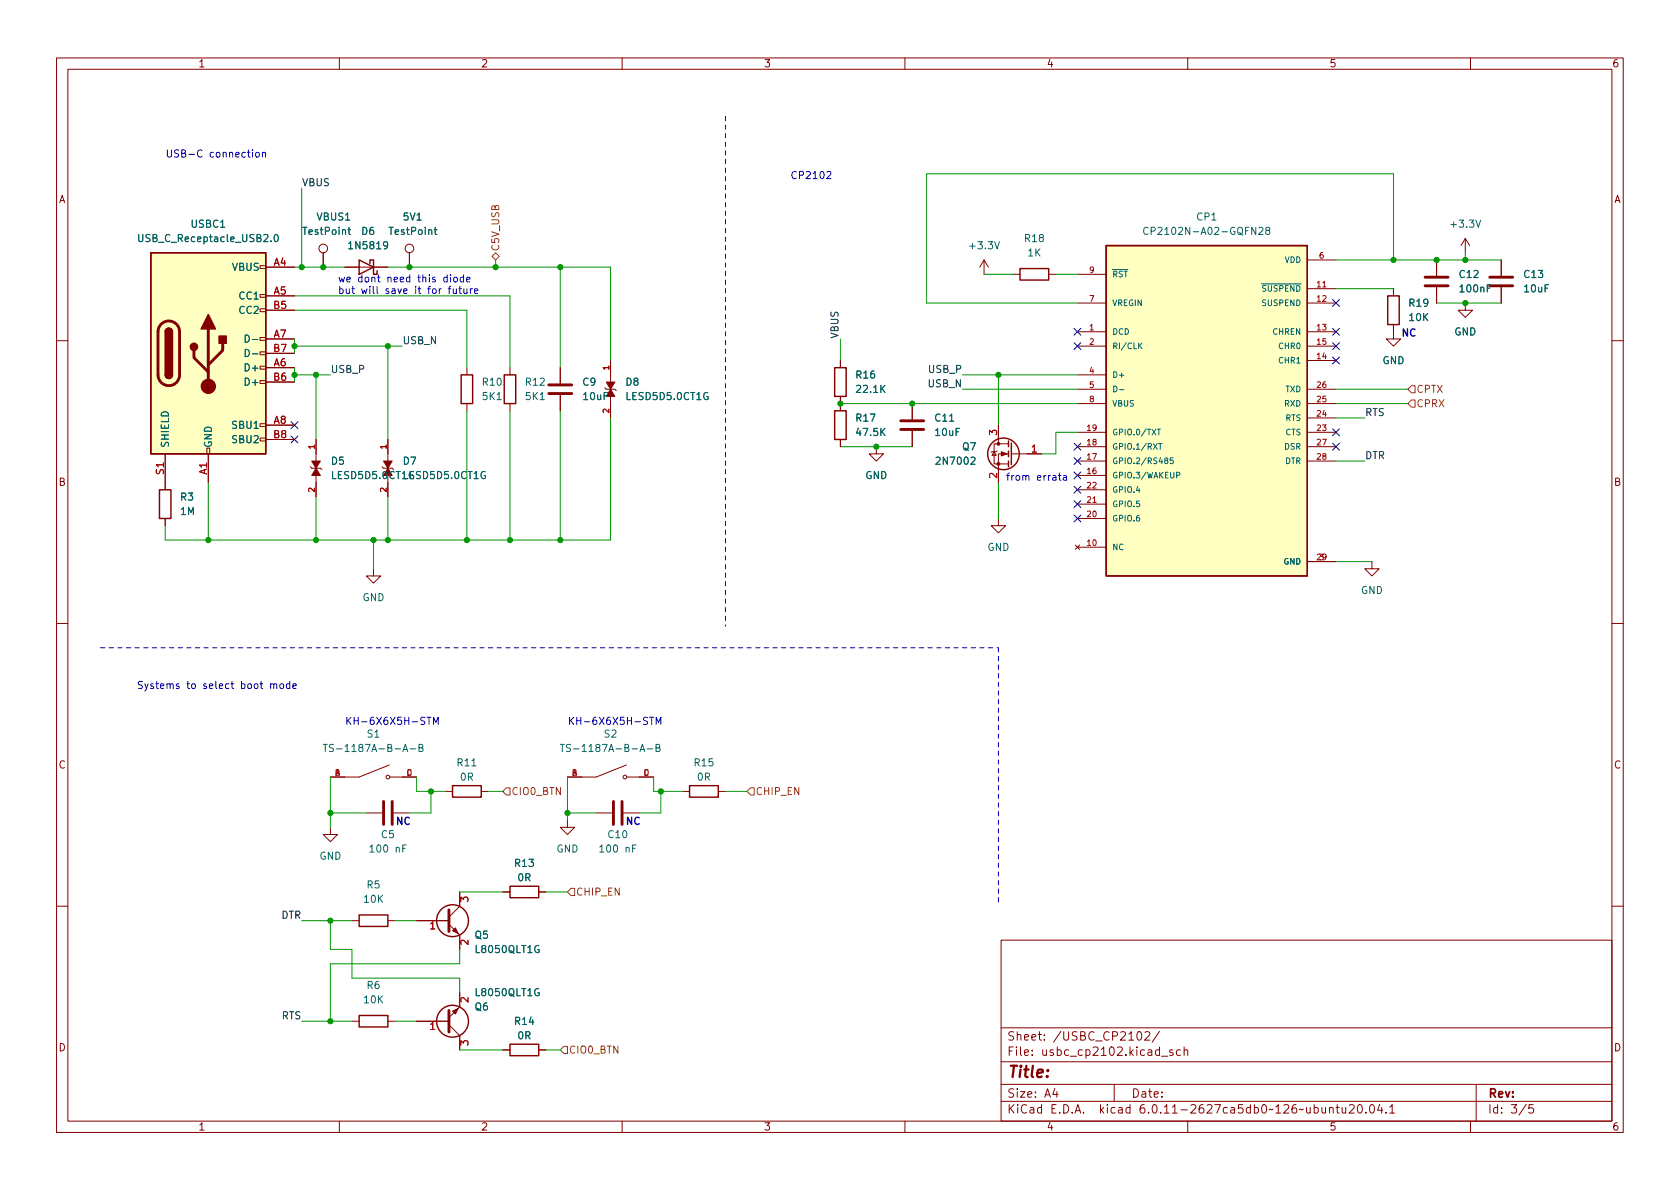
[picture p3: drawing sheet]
<svg xmlns="http://www.w3.org/2000/svg" width="297mm" height="210mm" viewBox="0 0 297 210" stroke-linecap="round" stroke-linejoin="round" font-family="sans-serif">
<g fill="none" stroke="#840000" stroke-width=".18">
<path d="M10 10.2h277v190.1h-277zM12 12.2h273v186.1h-273zM60 10.2v2M110 10.2v2M160 10.2v2M210 10.2v2M260 10.2v2M46 59.7h1v.5h-1zM46 54.6h1v.5h-1zM46 52.1h1v.5h-1zM46 47h1v.5h-1zM47 47.2h5.1"/>
<path d="M47 52.3h5.1M47 59.9h5.1M47 54.9h5.1M57.1 44.7v2.5M61 47.2h7.6M72.4 44.7v2.5M174 46l-.8 1.2M174 46v2.5M174 46l.8 1.2M179.1 48.5h1.2M185.4 48.5h1.3M190.5 58.7h5.1"/>
<path d="M190.5 53.6h5.1M190.5 48.5h5.1M231.1 58.7h5.1M231.1 51h5.1M231.1 53.6h5.1M231.1 46h5.1M246.4 57.4v2.5h1.2l-1.2 1.3-1.3-1.3h1.3M246.4 51v1.3M254 46v2.8M254 50.8v2.8M259.1 53.6v1.3h1.2l-1.2 1.2-1.3-1.2h1.3M259.1 42.2l-.8 1.2"/>
<path d="M259.1 42.2v2.5M259.1 42.2l.7 1.2M265.4 46v2.8M265.4 50.8v2.8M10 60.2h2M36.6 79.2h.5v1.1h-.5zM46 77.5h1v.5h-1zM46 74.9h1v.5h-1zM46 67.3h1v.5h-1zM46 64.8h1v.5h-1zM46 62.2h1v.5h-1zM47 65h5.1"/>
<path d="M47 75.2h5.1M47 67.6h5.1M47 62.5h5.1M47 77.7h5.1M55.9 77.7v3.8M68.6 77.7v3.8M82.5 65v1.3M82.5 71.4v1.2M90.2 65v1.3M90.2 71.4v1.2M99.1 65v2.8M99.1 69.8v2.8"/>
<path d="M106.9 68.6l.3 .2h1.5l.3 .3M107.9 63.7v3.9M107.9 70.1v3.8M148.6 63.7v1.3M148.6 70.1v2.5M148.6 77.7v1.3M154.9 79v1.3h1.3l-1.3 1.2-1.2-1.2h1.2M161.3 71.4v2.8M161.3 76.2v2.8M175.8 79.9l.3 .6h-.7zM176.3 79.8l-.2 .1h-.7l-.1 .1M176.5 75.2v3.3"/>
<path d="M178.3 78.5h-2.5v3.5h2.5M190.5 68.8h5.1M190.5 61.2h5.1M190.5 79h5.1M190.5 76.4h5.1M190.5 71.4h5.1M190.5 66.3h5.1M231.1 68.8h5.1M231.1 63.7h5.1M231.1 61.2h5.1M231.1 79h5.1M231.1 76.4h5.1"/>
<path d="M231.1 73.9h5.1M231.1 71.4h5.1M285 60.2h2M29.2 80.3v6.3M29.2 91.7v1.3M36.8 80.3v5M54.9 82.5l.2 .3h1.5l.3 .3M55.9 84.1v3.8M67.6 82.5l.2 .3h1.5l.3 .3M68.6 85.3v2.6M176.5 91.7v1.3h1.3l-1.3 1.2-1.2-1.2h1.2M178.3 80.3h-1.8v5"/>
<path d="M178.8 80.3h5.3M190.1 96.4l.8 .7M190.5 96.8h5.1M190.5 84.1h5.1M190.5 81.5h5.1M190.5 91.7h5.1M190.5 89.1h5.1M190.5 86.6h5.1M190.9 96.4l-.8 .7M231.1 81.5h5.1M231.1 99.3h5.1M242.6 99.3v1.3h1.2l-1.2 1.2-1.3-1.2h1.3"/>
<path d="M10 110.2h2M66 100.6v1.2h1.3l-1.3 1.3-1.2-1.3h1.2M285 110.2h2M68.8 135.3l-5.3 2.1h-5.1M69 137.4h4.7M78.7 139.9h1.3M85.1 139.9h1.3M110.7 135.3l-5.3 2.1h-5.1M110.9 137.4h4.7M120.6 139.9h1.3M127 139.9h1.3M58.4 146.3v1.3h1.3l-1.3 1.2-1.3-1.2h1.3"/>
<path d="M64.8 143.8h2.8M69.6 143.8h2.8M81.3 157.7v2.6l-1.9 1.9M88.9 157.7h1.3M95.2 157.7h1.3M100.3 145v1.3h1.3l-1.3 1.3-1.2-1.3h1.2M105.4 143.8h2.8M110.2 143.8h2.8M10 160.2h2M62.2 162.8h1.3M68.6 162.8h1.2M73.7 162.8h5.7"/>
<path d="M79.4 163.4l1.9 1.9v2.6M81.3 175.5v2.5l-1.9 2M177 166.3h108v32h-108zM285 160.2h2M60 198.3v2M62.2 180.6h1.3M68.6 180.6h1.2M73.7 180.6h5.7M79.4 181.2l1.9 1.9v2.6M88.9 185.7h1.3M95.2 185.7h1.3M110 198.3v2"/>
<path d="M160 198.3v2M177 194.8h108M177 191.8h108M177 187.8h108M177 181.8h108M182.5 186.5v.1M182.5 185.7v.1M184.6 183.8v.1M184.6 183v.1M197 191.8v3M202.4 182.6l.6-.2 .2 .2 .1 .3-.9 1h.9M205 182.4l-1.3 1.9"/>
<path d="M207.4 185.7l-.4-.1-.2 .2 .1 .3 .5 .1v.4h-.6M208.7 185.7l-.4-.1-.3 .3v.4l.1 .3h.6M209.4 185.8l.2-.2 .3 .1 .1 .9M209.4 185.1v1.5M210 198.3v2M238.6 195.5l.5-.2 .3 .2v.3l-.9 1h.9M240.2 195.4l.2-.1a.81 .81 0 0 1 .5 .7 .81 .81 0 0 1-.3 .8h-.1a.81 .81 0 0 1-.6-.6 .81 .81 0 0 1 .3-.8zM241.5 196.7v.1M242.4 195.4l.1-.1a.81 .81 0 0 1 .6 .7 .81 .81 0 0 1-.3 .8h-.2a.81 .81 0 0 1-.5-.6 .81 .81 0 0 1 .3-.8zM243.9 195.3l-.3 1h.9M244.3 195.8v1M245.1 196.7v.1"/>
<path d="M245.7 195.8l.4-.5v1.5M245.7 196.8h.9M260 198.3v2M261 191.8v6.5M271.1 195.3h-.7l-.1 .7 .2-.1 .5 .1 .2 .2-.1 .5-.2 .1-.6-.1"/>
<circle cx="57.1" cy="43.9" r=".76"/>
<circle cx="72.4" cy="43.9" r=".76"/>
<circle cx="68.6" cy="137.4" r=".33"/>
<circle cx="110.5" cy="137.4" r=".33"/>
</g>
<g fill="#840000" stroke="#840000" stroke-width=".18">
<path d="M55.1 81.5h1.5l-.7 1.3z"/>
<path d="M55.9 82.8l.7 1.3h-1.5z"/>
<path d="M67.8 81.5h1.5l-.7 1.3z"/>
<path d="M68.6 82.8l.7 1.3h-1.5z"/>
<path d="M107.2 67.6h1.5l-.8 1.2z"/>
<path d="M107.9 68.8l.8 1.3h-1.5z"/>
<path d="M80 164.6l.5-.5 .5 1z"/>
<path d="M80 178.8l1-.5-.5 1z"/>
<path d="M177 79.9l1.1 .4-1.1 .3z"/>
<circle cx="36.8" cy="68.3" r="1.27"/>
<circle cx="176.5" cy="82" r=".25"/>
<circle cx="176.5" cy="78.5" r=".25"/>
</g>
<g fill="none" stroke="#840000" stroke-width=".25">
<path d="M26.7 44.7h20.3v35.6h-20.3zM29.2 58.7a.64 .64 0 0 1 .6-.7 .64 .64 0 0 1 .7 .7M63.5 46l2.5 1.2-2.5 1.3zM65.4 46.6v-.6h.6v2.5h.7v-.6M180.3 47.5h5.1v2h-5.1zM195.6 43.4h35.5v58.4h-35.5zM245.4 52.3h2v5.1h-2zM29.2 66.3a.64 .64 0 0 0 .6 .6 .64 .64 0 0 0 .7-.6M81.5 66.3h2.1v5.1h-2.1zM89.2 66.3h2v5.1h-2zM147.6 72.6h2v5.1h-2zM147.6 65h2v5.1h-2z"/>
<path d="M178.3 78v1M178.3 79.8v1M178.8 78.4v3.8M28.2 86.6h2v5.1h-2zM178.3 81.5v1M80 138.9h5.1v2.1h-5.1zM121.9 138.9h5.1v2.1h-5.1zM90.2 156.7h5v2h-5zM63.5 161.8h5.1v2h-5.1zM63.5 179.6h5.1v2h-5.1zM90.2 184.7h5v2h-5z"/>
<circle cx="177.4" cy="80.3" r="2.79"/>
<circle cx="80" cy="162.8" r="2.82"/>
<circle cx="80" cy="180.6" r="2.82"/>
</g>
<g fill="none" stroke="#006464" stroke-width=".18">
<path d="M261 38.9l.4 1.3 .4-1.3M47.9 42.6v.1M48.6 41.6l.2-.1a.68 .68 0 0 1 .4 .6 .68 .68 0 0 1-.4 .6l-.2-.1-.1-.4zM61.5 40.6h.5M61.7 40.2v1.1l.3 .2M68.5 43.3l-.2 .2h-.2l-.3-.2 .1-.5 .4-.1 .2 .2a.84 .84 0 0 1-.3 1.1h-.3M76.8 40.6h.4M76.9 40.2v1.1l.3 .2M175.9 42.7l.4 1.3 .4-1.3M196.7 47.7h2.7M222 40.2v1.3l-.7-1.3v1.3M222.6 40.3l.5-.1 .2 .4-.8 .9h.8"/>
<path d="M223 50.2h7M224 40.7l-.2-.2 .1-.2 .1-.1 .4 .1 .1 .1v.2l-.6 .2-.1 .2 .1 .3 .1 .2h.3l.2-.3v-.3l-.2-.2M263.6 50.4h-.6v1.2M44.6 60h1M44.6 62.6h1M87.9 70.7h.7M95.5 70.7h.7M125.1 69.5a.59 .59 0 0 0-.7 .5 .59 .59 0 0 0 .7 .6l.1-.5h-.2M155.9 76.3l.6 .7M155.9 68.7l.6 .7M156.5 75.8l-.8 .7M156.5 68.1l-.8 .8"/>
<path d="M167.9 74.5h.7M196.9 68.3a.51 .51 0 0 1 .6 .5 .51 .51 0 0 1-.6 .5zM197.9 68.9h.8M201.5 61.1l.4 .6M201.9 60.7l-.6 .5M204.6 75.9h.6M204.8 78.4h.6M204.9 75.9v1M205.1 78.4v1M85.8 83.4a.59 .59 0 0 0-.8 .6 .59 .59 0 0 0 .8 .6v-.5h-.2M171.7 81l.5-.2 .2 .4-.8 .9h.8M206.1 81.4l-.2-.2 .1-.1 .4-.1v.3l-.5 .3 .2 .4 .4-.2-.2-.4"/>
<path d="M207.4 81h-.5v.5l.5-.1v.5l-.1 .1-.4-.1M208 84h.5l.1-.4-.6-.1v1M69.8 132.4h1M71.2 132.9l.5-1.3 .4 1.3M71.4 132.5h.6M72.5 132.4h1M74.1 132.2h.5l.1-.2v-.2l-.6-.2v1.3h.5l.1-.1 .1-.3-.3-.3M83.4 135.4h.8M111.8 132.4h.9M113.2 132.9l.4-1.3 .4 1.3M113.3 132.5h.6M114.4 132.4h1"/>
<path d="M116 132.2h.5l.2-.2-.1-.2-.6-.2v1.3h.5l.2-.1v-.3l-.3-.3M95.3 167.3a.59 .59 0 0 0-.8 .5 .59 .59 0 0 0 .8 .6v-.5h-.2M95.3 174.9a.59 .59 0 0 0-.8 .5 .59 .59 0 0 0 .8 .6v-.5h-.2"/>
</g>
<g fill="none" stroke="#840000" stroke-width=".51">
<path d="M28.5 57.3a1.91 1.91 0 0 1 2.1-.4 1.91 1.91 0 0 1 1.1 1.8v7.6a1.91 1.91 0 0 1-1.9 1.9 1.91 1.91 0 0 1-1.9-1.9v-7.8l.2-.6zM36.8 58.2v10.1M252 50.5h4M252 49h4M263.4 50.5h4.1M263.4 49h4.1M34.3 62v1.2l2.5 2.6M39.4 60.7v1.3l-2.6 2.5M97 69.6h4.1M97 68.1h4.1M159.3 75.9h4M159.3 74.4h4"/>
<path d="M67.8 141.7v4.1M69.3 141.7v4.1M108.5 141.7v4.1M110 141.7v4.1M79.4 160.9v3.8M79.4 178.7v3.8"/>
</g>
<g fill="#ffffc2" stroke="#ffffc2" stroke-width=".18">
<path d="M26.7 44.7h20.3v35.6h-20.3z"/>
<path d="M195.6 43.4h35.5v58.4h-35.5z"/>
</g>
<g fill="#840000" stroke="#840000" stroke-width=".25">
<path d="M29.2 66.3h1.3a.64 .64 0 0 1-.7 .6 .64 .64 0 0 1-.6-.6z"/>
<path d="M29.2 58.7h1.3v7.6h-1.3z"/>
<path d="M29.4 58.2a.64 .64 0 0 1 .7-.1 .64 .64 0 0 1 .4 .6h-1.3z"/>
<path d="M36.8 55.6l1.3 2.6h-2.5z"/>
<path d="M38.7 59.4h1.3v1.3h-1.3z"/>
<circle cx="34.3" cy="61.3" r=".63"/>
</g>
<path d="M233.9 50.7h.6M193.2 88.8h.6M234.5 98.4l-.2 .2h-.3l-.1-.5 .4-.1 .2 .2-.1 .6-.1 .2h-.3M81.5 159.4v-.8l.5 .5 .1-.4h.5l.1 .2-.1 .5M76.2 163.4l.3-.4v1.3M82.7 166.3v.7l-.9-.7-.3 .2 .1 .5M82.7 176.4v.8l-.9-.8-.3 .3 .1 .4M76.2 181.1l.3-.3v1.3M81.5 184.8v-.8l.5 .5 .1-.4h.5l.1 .2-.1 .5" fill="none" stroke="#a90000" stroke-width=".18"/>
<path d="M87 45.3l.6-.6 .7 .6-.7 .7zM249.6 68.2h.6v1.3h-.6l-.7-.7zM249.6 70.7h.6v1.3h-.6l-.7-.6zM88.9 139.9l.6-.6h.7v1.3h-.7zM132.7 139.3h.6v1.3h-.6l-.6-.7zM100.3 157.7l.7-.6h.6v1.3h-.6zM99.7 185h.6v1.3h-.6l-.6-.6z" fill="none" stroke="#725600" stroke-width=".18"/>
<g fill="none" stroke="#0000c2" stroke-width=".18">
<path d="M35.7 26.6a.6 .6 0 0 0-.8 .5 .6 .6 0 0 0 .6 .7l.2-.1M46.4 27.1l.2-.2 .3 .1v.8M46.4 26.9v.9M146.2 30.4l.5-.1 .2 .4-.8 .9h.8M66.7 50.6v1.1l.1 .2M181.4 84.3l.2-.2h.3v.8M188 84.1h.5l.1 .8M188.6 84.4h-.4l-.2 .2 .2 .3h.4M31.6 121l-.3-.1-.1 .2v.2l.4 .1v.3h-.4M40.8 120.9h.5M41 120.5v1.1l.3 .2M75.5 126.8h.7"/>
<path d="M75.9 126.8v1.3M76.6 128.1v-1.3l.5 .9 .4-.9v1.3M114.9 126.8h.7M115.2 126.8v1.3M116 128.1v-1.3l.4 .9 .5-.9v1.3"/>
</g>
<path d="M128.3 20.6v90.1M17.8 114.5h158.7M176.5 114.5v45.8" fill="none" stroke="#0000c2" stroke-width=".18" stroke-dasharray=".8 .8"/>
<g fill="none" stroke="#009600" stroke-width=".18">
<path d="M53.3 33.3v13.9M52.1 47.2h8.9M52.1 59.9v2.6M52.1 54.9h30.4v10.1M52.1 52.3h38.1v12.7M68.6 47.2h39.3v16.5M87.6 46v1.2M99.1 47.2v17.8M148.6 59.9v3.8M174 48.5h5.1M186.7 48.5h3.8M236.2 46h29.2"/>
<path d="M236.2 51h10.2M246.4 46v-15.3h-82.6v22.9h26.7M254 53.6h11.4M259.1 44.7v1.3M52.1 65v2.6M52.1 66.3h6.3M52.1 61.2h19M55.9 66.3v11.4M68.6 61.2v16.5M82.5 72.6v22.9M90.2 72.6v22.9M99.1 72.6v22.9"/>
<path d="M107.9 73.9v21.6h-78.7v-2.5M148.6 71.4h41.9M148.6 79h12.7M170.2 68.8h20.3M170.2 66.3h20.3M176.5 66.3v8.9M190.5 76.4h-3.8v3.9h-2.6M236.2 68.8h12.7M236.2 71.4h12.7M236.2 73.9h5.1M36.8 85.3v10.2M55.9 87.9v7.6"/>
<path d="M66 95.5v5.1M68.6 87.9v7.6M176.5 85.3v6.4M236.2 81.5h5.1M236.2 99.3h6.4M58.4 137.4v8.9M73.7 137.4v2.5h5M76.2 139.9v3.9h-3.8M86.4 139.9h2.5M100.3 137.4v7.6M115.6 137.4v2.5h5M116.8 139.9v3.9h-3.8"/>
<path d="M128.3 139.9h3.8M58.4 143.8h6.4M81.3 157.7h7.6M96.5 157.7h3.8M100.3 143.8h5.1M53.3 162.8h8.9M58.4 162.8v5.1h3.8v5.1h19.1v2.5M69.8 162.8h3.9M81.3 167.9v2.5h-22.9v10.2M53.3 180.6h8.9M69.8 180.6h3.9M81.3 185.7h7.6"/>
<path d="M96.5 185.7h2.6"/>
</g>
<g fill="none" stroke="#000084" stroke-width=".18">
<path d="M189.9 58.1l1.2 1.2M191.1 58.1l-1.2 1.2M235.6 53l1.2 1.2M235.6 58.1l1.2 1.2M236.8 53l-1.2 1.2M236.8 58.1l-1.2 1.2M51.5 77.1l1.2 1.2M51.5 74.6l1.2 1.2M52.7 77.1l-1.2 1.2M52.7 74.6l-1.2 1.2M189.9 60.6l1.2 1.2M189.9 78.4l1.2 1.2"/>
<path d="M191.1 60.6l-1.2 1.2M191.1 78.4l-1.2 1.2M235.6 75.8l1.2 1.3M235.6 78.4l1.2 1.2M235.6 60.6l1.2 1.2M235.6 63.1l1.2 1.3M236.8 75.8l-1.2 1.3M236.8 78.4l-1.2 1.2M236.8 60.6l-1.2 1.2M236.8 63.1l-1.2 1.3M189.9 83.5l1.2 1.2M189.9 88.5l1.2 1.3"/>
<path d="M189.9 91.1l1.2 1.2M189.9 86l1.2 1.2M189.9 80.9l1.2 1.2M191.1 83.5l-1.2 1.2M191.1 88.5l-1.2 1.3M191.1 91.1l-1.2 1.2M191.1 86l-1.2 1.2M191.1 80.9l-1.2 1.2"/>
</g>
<g fill="#009600" stroke="#009600" stroke-width=".18">
<circle cx="154.9" cy="79" r=".46"/>
<circle cx="161.3" cy="71.4" r=".46"/>
<circle cx="176.5" cy="66.3" r=".46"/>
<circle cx="148.6" cy="71.4" r=".46"/>
<circle cx="53.3" cy="47.2" r=".46"/>
<circle cx="57.1" cy="47.2" r=".46"/>
<circle cx="87.6" cy="47.2" r=".46"/>
<circle cx="68.6" cy="61.2" r=".46"/>
<circle cx="52.1" cy="61.2" r=".46"/>
<circle cx="55.9" cy="66.3" r=".46"/>
<circle cx="72.4" cy="47.2" r=".46"/>
<circle cx="58.4" cy="162.8" r=".46"/>
<circle cx="82.5" cy="95.5" r=".46"/>
<circle cx="58.4" cy="143.8" r=".46"/>
<circle cx="90.2" cy="95.5" r=".46"/>
<circle cx="99.1" cy="95.5" r=".46"/>
<circle cx="58.4" cy="180.6" r=".46"/>
<circle cx="76.2" cy="139.9" r=".46"/>
<circle cx="116.8" cy="139.9" r=".46"/>
<circle cx="100.3" cy="143.8" r=".46"/>
<circle cx="246.4" cy="46" r=".46"/>
<circle cx="254" cy="46" r=".46"/>
<circle cx="259.1" cy="46" r=".46"/>
<circle cx="259.1" cy="53.6" r=".46"/>
<circle cx="66" cy="95.5" r=".46"/>
<circle cx="68.6" cy="95.5" r=".46"/>
<circle cx="52.1" cy="66.3" r=".46"/>
<circle cx="55.9" cy="95.5" r=".46"/>
<circle cx="36.8" cy="95.5" r=".46"/>
<circle cx="99.1" cy="47.2" r=".46"/>
</g>
<text font-size="2.8" fill="#840000" x="178" y="191.2">Title:</text>
<g font-size="2.1" fill="#840000">
<text x="178" y="184.5">Sheet:</text>
<text x="186.2" y="184.5">/USBC_CP2102/</text>
<text x="178" y="187.2">File:</text>
<text x="184.4" y="187.2">usbc_cp2102.kicad_sch</text>
<text x="178" y="197.4">KiCad</text>
<text x="178" y="194.6">Size:</text>
<text x="184.7" y="194.6">A4</text>
<text x="185.7" y="197.4">E.D.A.</text>
<text x="194.6" y="197.4">kicad</text>
<text x="200" y="194.6">Date:</text>
<text x="201.8" y="197.4">6.0.11-2627ca5db0~126~ubuntu20.04.1</text>
<text x="263" y="194.6">Rev:</text>
<text x="263" y="197.4">Id:</text>
<text x="267.1" y="197.4">3/5</text>
</g>
<g font-size="1.8" fill="#840000">
<text x="35" y="12.3">1</text>
<text x="85" y="12.3">2</text>
<text x="135" y="12.3">3</text>
<text x="185" y="12.3">4</text>
<text x="235" y="12.3">5</text>
<text x="285" y="12.3">6</text>
<text x="10.4" y="36.3">A</text>
<text x="285.4" y="36.3">A</text>
<text x="10.3" y="86.3">B</text>
<text x="285.3" y="86.3">B</text>
<text x="10.3" y="136.3">C</text>
<text x="285.3" y="136.3">C</text>
<text x="10.3" y="186.3">D</text>
<text x="285.3" y="186.3">D</text>
<text x="35" y="200.3">1</text>
<text x="85" y="200.3">2</text>
<text x="135" y="200.3">3</text>
<text x="185" y="200.3">4</text>
<text x="235" y="200.3">5</text>
<text x="285" y="200.3">6</text>
</g>
<g font-size="1.8" fill="#0000c2">
<text x="29.2" y="27.8">USB-C</text>
<text x="37" y="27.8">connection</text>
<text x="139.7" y="31.6">CP2102</text>
<text x="59.7" y="49.9">we</text>
<text x="59.7" y="52">but</text>
<text x="63.2" y="49.9">dont</text>
<text x="63.8" y="52">will</text>
<text x="68.2" y="52">save</text>
<text x="68.5" y="49.9">need</text>
<text x="73.6" y="52">it</text>
<text x="74.1" y="49.9">this</text>
<text x="76" y="52">for</text>
<text x="78.7" y="49.9">diode</text>
<text x="79.8" y="52">future</text>
<text x="247.6" y="59.5">NC</text>
<text x="177.8" y="85">from</text>
<text x="183.3" y="85">errata</text>
<text x="24.1" y="121.8">Systems</text>
<text x="33" y="121.8">to</text>
<text x="36" y="121.8">select</text>
<text x="42.8" y="121.8">boot</text>
<text x="48.1" y="121.8">mode</text>
<text x="61" y="128.2">KH-6X6X5H-STM</text>
<text x="100.3" y="128.2">KH-6X6X5H-STM</text>
<text x="69.8" y="145.9">NC</text>
<text x="110.5" y="145.9">NC</text>
</g>
<g font-size="1.8" fill="#0f0f0f">
<text x="53.3" y="32.9">VBUS</text>
<text x="148.2" y="59.9" transform="rotate(-90 148.2 59.9)">VBUS</text>
<text x="58.4" y="65.9">USB_P</text>
<text x="71.1" y="60.9">USB_N</text>
<text x="164" y="65.9">USB_P</text>
<text x="163.9" y="68.5">USB_N</text>
<text x="241.3" y="73.6">RTS</text>
<text x="241.3" y="81.2">DTR</text>
<text x="49.7" y="162.5">DTR</text>
<text x="49.7" y="180.2">RTS</text>
</g>
<g font-size="1.8" fill="#006464">
<text x="33.6" y="40.6">USBC1</text>
<text x="53.3" y="41.9">TestPoint</text>
<text x="55.9" y="39.4">VBUS1</text>
<text x="63.8" y="41.9">D6</text>
<text x="68.6" y="41.9">TestPoint</text>
<text x="71.1" y="39.4">5V1</text>
<text x="201.9" y="41.9">CP2102N-A02-GQFN28</text>
<text x="211.4" y="39.4">CP1</text>
<text x="256.2" y="40.6">+3.3V</text>
<text x="24.1" y="43.2">USB_C_Receptacle_USB2.0</text>
<text x="61.3" y="44.5">1N5819</text>
<text x="171.1" y="44.5">+3.3V</text>
<text x="181" y="43.2">R18</text>
<text x="181.6" y="45.7">1K</text>
<text x="40.9" y="48.3">VBUS</text>
<text x="42.1" y="53.3">CC1</text>
<text x="257.8" y="49.5">C12</text>
<text x="257.8" y="52.1">100nF</text>
<text x="269.2" y="49.5">C13</text>
<text x="269.2" y="52.1">10uF</text>
<text x="42.1" y="55.9">CC2</text>
<text x="248.9" y="54.6">R19</text>
<text x="248.9" y="57.2">10K</text>
<text x="257.1" y="59.7">GND</text>
<text x="43" y="61">D-</text>
<text x="43" y="63.5">D-</text>
<text x="244.4" y="64.8">GND</text>
<text x="43" y="66">D+</text>
<text x="43" y="68.6">D+</text>
<text x="85.1" y="68.6">R10</text>
<text x="85.1" y="71.1">5K1</text>
<text x="92.7" y="68.6">R12</text>
<text x="92.7" y="71.1">5K1</text>
<text x="102.9" y="68.6">C9</text>
<text x="102.9" y="71.1">10uF</text>
<text x="110.5" y="68.6">D8</text>
<text x="110.5" y="71.1">LESD5D5.0CT1G</text>
<text x="151.1" y="67.3">R16</text>
<text x="151.1" y="69.9">22.1K</text>
<text x="40.8" y="76.2">SBU1</text>
<text x="151.1" y="74.9">R17</text>
<text x="151.1" y="77.5">47.5K</text>
<text x="165.1" y="74.9">C11</text>
<text x="165.1" y="77.5">10uF</text>
<text x="30.2" y="79.2" transform="rotate(-90 30.2 79.2)">SHIELD</text>
<text x="37.9" y="79.2" transform="rotate(-90 37.9 79.2)">GND</text>
<text x="40.8" y="78.7">SBU2</text>
<text x="58.4" y="82.6">D5</text>
<text x="71.1" y="82.6">D7</text>
<text x="165.2" y="82.6">2N7002</text>
<text x="170" y="80">Q7</text>
<text x="31.8" y="88.9">R3</text>
<text x="58.4" y="85.1">LESD5D5.0CT1G</text>
<text x="71.1" y="85.1">LESD5D5.0CT1G</text>
<text x="152.9" y="85.1">GND</text>
<text x="31.8" y="91.4">1M</text>
<text x="174.5" y="97.8">GND</text>
<text x="64" y="106.7">GND</text>
<text x="240.6" y="105.4">GND</text>
<text x="64.8" y="130.8">S1</text>
<text x="106.7" y="130.8">S2</text>
<text x="57" y="133.4">TS-1187A-B-A-B</text>
<text x="80.6" y="135.9">R11</text>
<text x="98.9" y="133.4">TS-1187A-B-A-B</text>
<text x="122.5" y="135.9">R15</text>
<text x="81.2" y="138.4">0R</text>
<text x="123.1" y="138.4">0R</text>
<text x="67.3" y="148.6">C5</text>
<text x="107.3" y="148.6">C10</text>
<text x="56.4" y="152.4">GND</text>
<text x="65.1" y="151.1">100</text>
<text x="69.8" y="151.1">nF</text>
<text x="90.8" y="153.7">R13</text>
<text x="98.3" y="151.1">GND</text>
<text x="105.7" y="151.1">100</text>
<text x="110.5" y="151.1">nF</text>
<text x="64.1" y="160">10K</text>
<text x="64.7" y="157.5">R5</text>
<text x="91.4" y="156.2">0R</text>
<text x="83.8" y="166.4">Q5</text>
<text x="83.8" y="168.9">L8050QLT1G</text>
<text x="64.1" y="177.8">10K</text>
<text x="64.7" y="175.3">R6</text>
<text x="83.8" y="179.1">Q6</text>
<text x="83.8" y="176.5">L8050QLT1G</text>
<text x="90.8" y="181.6">R14</text>
<text x="91.4" y="184.2">0R</text>
</g>
<g font-size="1.8" fill="#a90000">
<text x="48.3" y="47">A4</text>
<text x="48.3" y="52.1">A5</text>
<text x="48.2" y="54.6">B5</text>
<text x="48.3" y="59.7">A7</text>
<text x="48.2" y="62.2">B7</text>
<text x="48.3" y="64.8">A6</text>
<text x="48.2" y="67.3">B6</text>
<text x="48.2" y="77.5">B8</text>
<text x="48.3" y="74.9">A8</text>
<text x="176.3" y="77.1" transform="rotate(-90 176.3 77.1)">3</text>
<text x="182.2" y="80">1</text>
<text x="29" y="84.1" transform="rotate(-90 29 84.1)">S1</text>
<text x="36.6" y="84" transform="rotate(-90 36.6 84)">A1</text>
<text x="176.3" y="84.7" transform="rotate(-90 176.3 84.7)">2</text>
<text x="75.8" y="165.1">1</text>
<text x="75.8" y="182.9">1</text>
</g>
<g font-size="1.8" fill="#725600">
<text x="88.7" y="44.5" transform="rotate(-90 88.7 44.5)">C5V_USB</text>
<text x="250.4" y="69.9">CPTX</text>
<text x="250.4" y="72.4">CPRX</text>
<text x="90.4" y="141">CIO0_BTN</text>
<text x="133.5" y="141">CHIP_EN</text>
<text x="101.8" y="158.8">CHIP_EN</text>
<text x="100.5" y="186.7">CIO0_BTN</text>
</g>
<g font-size="1.4" fill="#006464">
<text x="227.1" y="46.8">VDD</text>
<text x="196.6" y="49.3">~{RST}</text>
<text x="223" y="51.9">~{SUSPEND}</text>
<text x="196.6" y="59.5">DCD</text>
<text x="196.6" y="54.4">VREGIN</text>
<text x="223" y="54.4">SUSPEND</text>
<text x="224.9" y="59.5">CHREN</text>
<text x="196.6" y="62">RI/CLK</text>
<text x="225.9" y="64.6">CHR1</text>
<text x="225.9" y="62">CHR0</text>
<text x="196.6" y="67.1">D+</text>
<text x="227.2" y="69.6">TXD</text>
<text x="196.6" y="77.3">GPIO.0/TXT</text>
<text x="196.6" y="72.2">VBUS</text>
<text x="227" y="72.2">RXD</text>
<text x="227.2" y="77.3">CTS</text>
<text x="227.2" y="74.7">RTS</text>
<text x="196.6" y="82.3">GPIO.2/RS485</text>
<text x="196.6" y="79.8">GPIO.1/RXT</text>
<text x="227" y="79.8">DSR</text>
<text x="227.2" y="82.3">DTR</text>
<text x="196.6" y="84.9">GPIO.3/WAKEUP</text>
<text x="196.6" y="90">GPIO.5</text>
<text x="196.6" y="87.4">GPIO.4</text>
<text x="196.6" y="92.5">GPIO.6</text>
<text x="196.6" y="97.6">NC</text>
<text x="226.9" y="100.1">GND</text>
</g>
<g font-size="1.4" fill="#a90000">
<text x="233.1" y="45.7">6</text>
<text x="192.5" y="53.3">7</text>
<text x="192.5" y="48.3">9</text>
<text x="232.6" y="50.8">11</text>
<text x="232.6" y="53.3">12</text>
<text x="192.5" y="58.4">1</text>
<text x="232.6" y="58.4">13</text>
<text x="107.7" y="65.6" transform="rotate(-90 107.7 65.6)">1</text>
<text x="192.5" y="61">2</text>
<text x="232.6" y="63.5">14</text>
<text x="232.6" y="61">15</text>
<text x="192.5" y="66">4</text>
<text x="192.5" y="68.6">5</text>
<text x="192.5" y="71.1">8</text>
<text x="232.6" y="71.1">25</text>
<text x="232.6" y="68.6">26</text>
<text x="107.7" y="73.2" transform="rotate(-90 107.7 73.2)">2</text>
<text x="192" y="76.2">19</text>
<text x="232.6" y="76.2">23</text>
<text x="232.6" y="73.7">24</text>
<text x="55.6" y="79.5" transform="rotate(-90 55.6 79.5)">1</text>
<text x="68.3" y="79.5" transform="rotate(-90 68.3 79.5)">1</text>
<text x="192" y="83.8">16</text>
<text x="192" y="81.3">17</text>
<text x="192" y="78.7">18</text>
<text x="232.6" y="78.7">27</text>
<text x="232.6" y="81.3">28</text>
<text x="55.6" y="87.2" transform="rotate(-90 55.6 87.2)">2</text>
<text x="68.3" y="87.2" transform="rotate(-90 68.3 87.2)">2</text>
<text x="192" y="88.9">21</text>
<text x="192" y="86.4">22</text>
<text x="192" y="91.4">20</text>
<text x="192" y="96.5">10</text>
<text x="233.1" y="99.1">3</text>
<text x="59.1" y="137.2">B</text>
<text x="71.8" y="137.2">D</text>
<text x="101" y="137.2">B</text>
<text x="113.7" y="137.2">D</text>
</g>
</svg>
